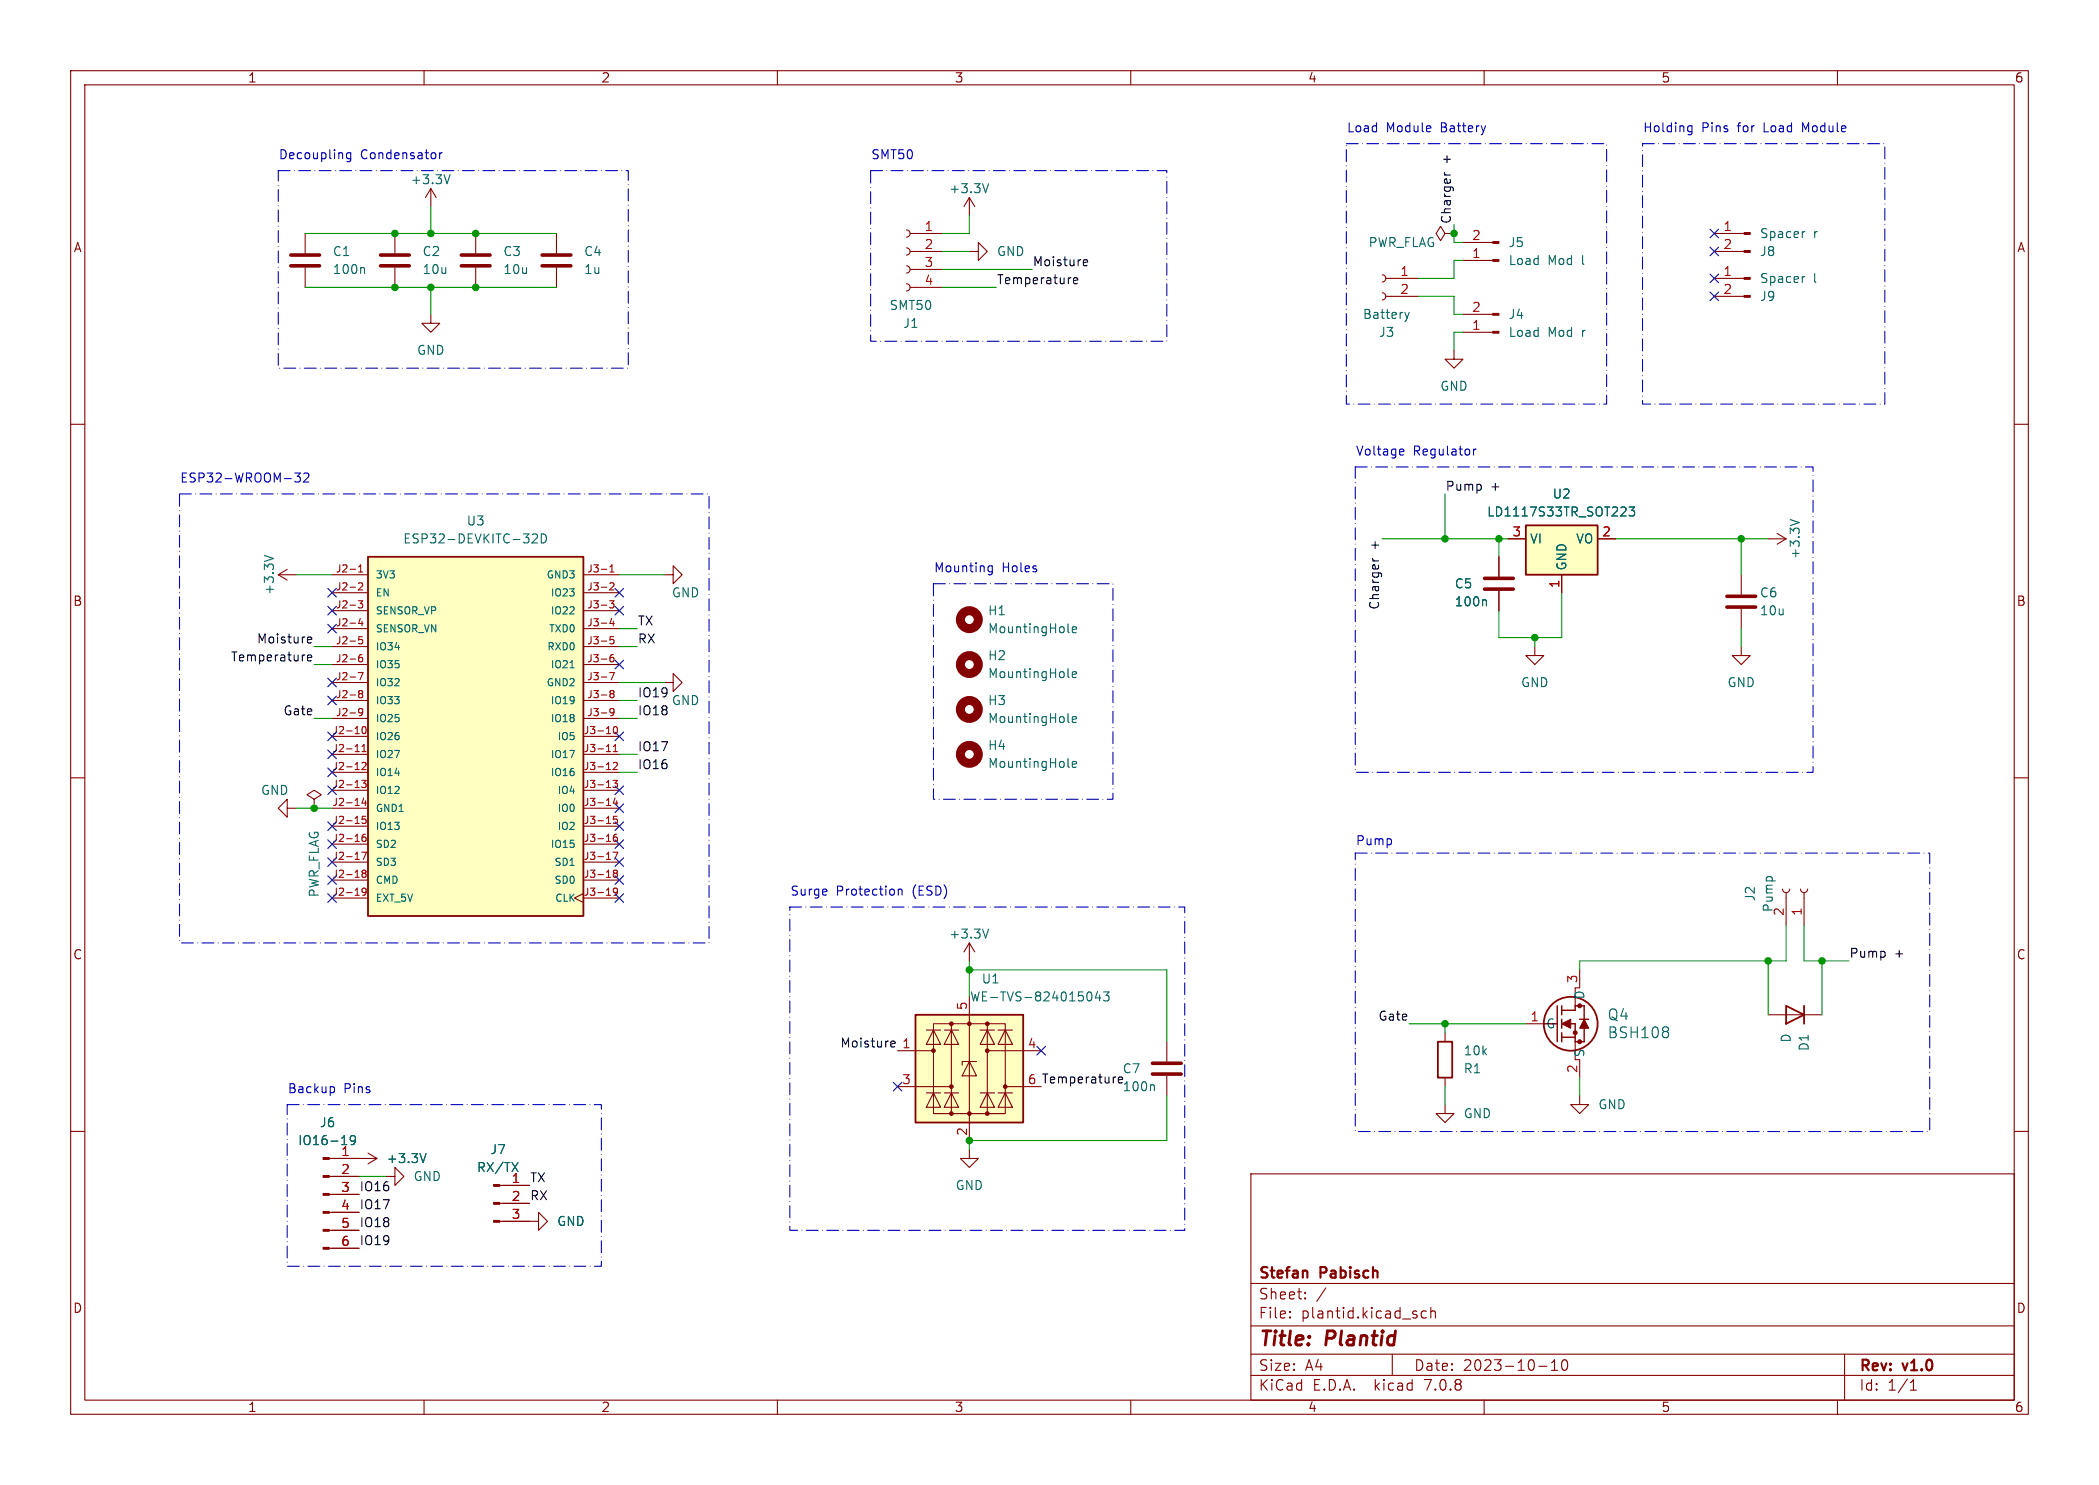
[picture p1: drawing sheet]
<svg xmlns="http://www.w3.org/2000/svg" width="297mm" height="210mm" viewBox="0 0 297 210" stroke-linecap="round" stroke-linejoin="round" font-family="sans-serif">
<g fill="none" stroke="#840000" stroke-width=".15">
<path d="M10 10h277v190h-277zM12 12h273v186h-273zM60 10v2M110 10v2M160 10v2M210 10v2M260 10v2M43.2 33v2.8M43.2 37.8v2.8M55.9 33v2.8M55.9 37.8v2.8M61 26.7l-.8 1.2"/>
<path d="M61 26.7v2.5M61 26.7l.7 1.2M67.3 33v2.8M67.3 37.8v2.8M78.7 33v2.8M78.7 37.8v2.8M128.3 37.6a.51 .51 0 0 1 .5 .5 .51 .51 0 0 1-.5 .5M128.3 35.1a.51 .51 0 0 1 .5 .5 .51 .51 0 0 1-.5 .5M128.3 32.5a.51 .51 0 0 1 .5 .5 .51 .51 0 0 1-.5 .5M128.8 38.1h4.5M128.8 35.6h4.5M128.8 33h4.5"/>
<path d="M137.2 35.6h1.2v-1.3l1.3 1.3-1.3 1.2v-1.2M137.2 27.9l-.8 1.3M137.2 27.9v2.6M137.2 27.9l.7 1.3M195.6 38.9a.51 .51 0 0 1 .5 .5 .51 .51 0 0 1-.5 .5M196.1 39.4h4.6M204.5 33l-.7-1-.6 1 .6 1 .7-1h1.2M205.7 33h.1M207 34.3h4.2M207 36.8h4.2M242.6 39.4h4.2M242.6 35.6h4.2"/>
<path d="M242.6 33h4.2M10 60h2M61 44.5v1.2h1.2l-1.2 1.3-1.3-1.3h1.3M128.3 40.1a.51 .51 0 0 1 .5 .5 .51 .51 0 0 1-.5 .5M128.8 40.6h4.5M195.6 41.4a.51 .51 0 0 1 .5 .5 .51 .51 0 0 1-.5 .5M196.1 41.9h4.6M205.7 49.5v1.3h1.3l-1.3 1.3-1.2-1.3h1.2M207 44.5h4.2M207 47h4.2M242.6 41.9h4.2M285 60h2"/>
<path d="M212.1 78.7v2.8M213.4 76.2h2.5M226.1 76.2h2.5M250.2 76.2h2.5M251.5 75.4l1.2 .8M252.7 76.2l-1.2 .8M39.4 81.3l1.2 .7M39.4 81.3h2.5M40.6 80.5l-1.2 .8M47 81.3h5.1M47 83.8h5.1M47 86.4h5.1"/>
<path d="M47 88.9h5.1M47 91.4h5.1M47 94h5.1M47 96.5h5.1M47 99.1h5.1M82.5 81.3h5.1M82.5 83.8h5.1M82.5 86.4h5.1M82.5 88.9h5.1M82.5 91.4h5.1M82.5 94h5.1M82.5 96.5h5.1"/>
<path d="M82.5 99.1h5.1M94 96.5h1.2v-1.2l1.3 1.2-1.3 1.3v-1.3M94 81.3h1.2v-1.3l1.3 1.3-1.3 1.3v-1.3M212.1 83.6v2.8M217.2 91.4v1.3h1.2l-1.2 1.3-1.3-1.3h1.3M221 81.3v2.5M246.4 91.4v1.3h1.2l-1.2 1.3-1.3-1.3h1.3M246.4 81.3v2.8M246.4 86.1v2.8M10 110h2M40.6 114.3v-1.3l-1.2 1.3 1.2 1.3v-1.3h1.3M44.4 113l1.1-.6-1.1-.6-1 .6 1 .6v1.3"/>
<path d="M44.4 114.3h.1M47 104.1h5.1M47 106.7h5.1M47 109.2h5.1M47 111.8h5.1M47 114.3h5.1M47 116.8h5.1M47 119.4h5.1M47 101.6h5.1M82.5 104.1h5.1M82.5 106.7h5.1M82.5 109.2h5.1"/>
<path d="M82.5 111.8h5.1M82.5 114.3h5.1M82.5 116.8h5.1M82.5 119.4h5.1M82.5 101.6h5.1M285 110h2M47 121.9h5.1M47 124.5h5.1M47 127h5.1M82.5 126.4l-1.2 .6 1.2 .6M82.5 121.9h5.1M82.5 124.5h5.1"/>
<path d="M82.5 127h5.1M137.2 133.4v2.5M137.2 133.4l-.8 1.2M137.2 133.4l.7 1.2M222.9 139.7v2.5M223.5 137.2v2.5M252.2 125.7a.51 .51 0 0 0 .5 .5 .51 .51 0 0 0 .5-.5M252.7 126.2v4.6M254.8 125.7a.51 .51 0 0 0 .5 .5 .51 .51 0 0 0 .5-.5M255.3 126.2v4.6M10 160h2M127 148.6h5.1"/>
<path d="M127 153.7h7.6M131.1 154.6h2M131.1 145.7h2M132.1 154.6l1 2h-2zM132.1 145.7l1 2h-2zM133.6 154.6h2M133.6 145.7h2M134.6 144.8h5.1v12.7h-5.1zM134.6 154.6l1 2h-2zM134.6 145.7l1 2h-2zM134.6 144.8h-2.5v12.7h2.5M137.2 150.1l1 2h-2.1z"/>
<path d="M137.2 141v20.3M138.2 150.1h-2.1v.5M138.7 154.6h2M138.7 145.7h2M139.7 144.8h2.5v12.7h-2.5M139.7 154.6l1 2h-2zM139.7 145.7l1 2h-2zM139.7 148.6h7.6M141.2 154.6h2.1M141.2 145.7h2.1M142.2 154.6l1.1 2h-2.1zM142.2 145.7l1.1 2h-2.1z"/>
<path d="M142.2 153.7h5.1M165.1 147.3v2.8M165.1 152.1v2.8M204.5 156.2v1.3h-1.3l1.3 1.3 1.2-1.3h-1.2M204.5 146.1v1.2M204.5 152.4v1.3M215.9 144.8h2.5M222.9 147.3v2.6M223.5 154.9v1.3h-1.3l1.3 1.3 1.3-1.3h-1.3M223.5 149.9v2.5M250.2 143.5h7.6M285 160h2"/>
<path d="M46.6 163.8h6.7M46.6 176.5h4.2M46.6 174h4.2M46.6 171.5h4.2M46.6 168.9h4.2M46.6 166.4h4.2M52.1 163.1l1.2 .7M53.3 163.8l-1.2 .8M54.6 166.4h1.3v-1.3l1.2 1.3-1.2 1.2v-1.2M70.7 172.7h5.5v-1.2l1.3 1.2-1.3 1.3v-1.3M70.7 170.2h4.2M70.7 167.6h4.2"/>
<path d="M137.2 162.6v1.2h1.2l-1.2 1.3-1.3-1.3h1.3M177 166h108v32h-108zM60 198v2M110 198v2M160 198v2M177 194.5h108M177 191.5h108M177 187.5h108M177 181.5h108M182.5 186.3h.1l-.1 .1M182.5 186.3v.1M182.5 185.5v.1"/>
<path d="M182.5 185.5h.1l-.1 .1M184.7 183.6v.1M184.7 183.6h-.1l.1 .1M184.7 182.8v.1M184.7 182.8h-.1l.1 .1M187.6 182.1l-1.3 2M197 191.5v3M201.8 185.5l-.4-.1-.3 .3v.4l.1 .2 .2 .1 .4-.1M202.5 185.5a.37 .37 0 0 1 .6 .1v.8M202.5 184.9v1.5M210 198v2M217.7 193.2h1.2"/>
<path d="M219.5 193.8h.9M219.5 192.7l.5-.4v1.5M221.2 192.4a.36 .36 0 0 1 .5 .2 .77 .77 0 0 1-.4 1.2 1 1 0 0 1-.1-1.4zM260 198v2M261 191.5v6.5M270.3 196.6h.9M270.3 195.5l.4-.4v1.5"/>
</g>
<path d="M184.9 179.8l.1 .9" fill="none" stroke="#840000" stroke-width=".3"/>
<g fill="none" stroke="#840000" stroke-width="1.3">
<circle cx="137.2" cy="87.6" r="1.27"/>
<circle cx="137.2" cy="94" r="1.27"/>
<circle cx="137.2" cy="106.7" r="1.27"/>
<circle cx="137.2" cy="100.3" r="1.27"/>
</g>
<g fill="none" stroke="#006464" stroke-width=".15">
<path d="M51.4 37.8l.2 .2v.7M63.7 24.7l-.4 1.3M139.9 26l-.4 1.2M255.4 39.1l-.3 .1M255.4 32.8h-.3M198.8 44.2l.3 .8M199.1 45l-.2 .4M199.4 44.2l-.3 .8M37.4 78.6l1.3 .4M75.3 75.6l.2-.1h.3l.2 .1v.3v.2l-.7 .7h.7M76.6 75.5a.64 .64 0 0 1 .7 .6 .64 .64 0 0 1-.7 .7zM230.5 71.7h.8l-.4 .5 .3 .1v.5l-.2 .2h-.3l-.2-.2"/>
<path d="M253.3 73.5l1.3 .4M80.7 94.4h.5M151.1 89.3l.2 .2M151.1 95.6l.2 .2M151.7 89.1l.6-.2v-.2l-.4-.1-.2 .2 .1 .6h.5M151.7 95.4l.6-.1v-.3h-.4l-.2 .2 .1 .6h.5M210.1 84.8l.2 .2v.7M151.1 108.3l.2 .2M151.1 102l.2 .2M151.7 101.8l.6-.2v-.2l-.4-.1-.2 .2 .1 .6h.5M151.7 108.1l.6-.1v-.3h-.4l-.2 .2 .1 .6h.5M139.9 131.4l-.4 1.3"/>
<path d="M154 140.3h.1a.69 .69 0 0 1 .3 1.1l-.2 .1h-.2M155.3 140.2l-.3 .9h.8M155.6 140.7v.8M156.1 140.3h.8l-.4 .5 .4 .1v.5l-.2 .1h-.4l-.2-.1M163.2 153.4l.1 .2v.6M235.8 145.2l.2 .1a.32 .32 0 0 1 .1 .3 .32 .32 0 0 1-.3 .3l.3 .3-.1 .4-.2 .1M50.3 161.1l-.3 .3-.3-.1-.1-.2v-.3l.1-.1 .3-.1 .2 .1a.84 .84 0 0 1-.3 1.2h-.2M60.3 163.1l-.4 1.3M72.5 164.4l.8 1.3M73.3 164.4l-.8 1.3"/>
</g>
<g fill="none" stroke="#840000" stroke-width=".51">
<path d="M41.1 36.1h4.1M41.1 37.6h4.1M53.8 36.1h4.1M53.8 37.6h4.1M65.3 36.1h4M65.3 37.6h4M76.7 36.1h4.1M76.7 37.6h4.1M210.1 83.3h4M210.1 81.8h4M244.3 85.9h4.1M244.3 84.3h4.1"/>
<path d="M163.1 151.9h4M163.1 150.4h4"/>
</g>
<g fill="#840000" stroke="#840000" stroke-width=".15">
<path d="M246.8 41.8h.8v.2h-.8z"/>
<path d="M246.8 39.2h.8v.3h-.8z"/>
<path d="M246.8 35.4h.8v.3h-.8z"/>
<path d="M246.8 32.9h.8v.2h-.8z"/>
<path d="M211.2 34.2h.9v.2h-.9z"/>
<path d="M211.2 36.7h.9v.3h-.9z"/>
<path d="M211.2 44.3h.9v.3h-.9z"/>
<path d="M211.2 46.9h.9v.2h-.9z"/>
<path d="M45.7 176.4h.9v.3h-.9z"/>
<path d="M45.7 173.9h.9v.2h-.9z"/>
<path d="M45.7 171.3h.9v.3h-.9z"/>
<path d="M45.7 168.8h.9v.2h-.9z"/>
<path d="M45.7 166.2h.9v.3h-.9z"/>
<path d="M45.7 163.7h.9v.3h-.9z"/>
<path d="M69.8 172.6h.9v.2h-.9z"/>
<path d="M69.8 170.1h.9v.2h-.9z"/>
<path d="M69.8 167.5h.9v.3h-.9z"/>
<path d="M221 144.8l1.2-.7v1.3z"/>
<path d="M224.2 144.1l.6 1.3h-1.3z"/>
<circle cx="132.1" cy="148.6" r=".25"/>
<circle cx="134.6" cy="157.5" r=".25"/>
<circle cx="134.6" cy="153.7" r=".25"/>
<circle cx="134.6" cy="144.8" r=".25"/>
<circle cx="137.2" cy="157.5" r=".25"/>
<circle cx="137.2" cy="144.8" r=".25"/>
<circle cx="139.7" cy="157.5" r=".25"/>
<circle cx="139.7" cy="148.6" r=".25"/>
<circle cx="139.7" cy="144.8" r=".25"/>
<circle cx="142.2" cy="153.7" r=".25"/>
</g>
<g fill="none" stroke="#840000" stroke-width=".25">
<path d="M52.1 78.7h30.4v50.8h-30.4zM215.9 74.3h10.2v7h-10.2zM129.5 143.5h15.3v15.3h-15.3zM203.5 147.3h2v5.1h-2zM252.7 142.2l2.6 1.3-2.6 1.3zM255.3 142.2v2.6"/>
<circle cx="222.2" cy="144.8" r="3.8"/>
</g>
<g fill="#ffffc2" stroke="#ffffc2" stroke-width=".14">
<path d="M215.9 74.3h10.2v7h-10.2z"/>
<path d="M52.1 78.7h30.4v50.8h-30.4z"/>
<path d="M129.5 143.5h15.3v15.3h-15.3z"/>
</g>
<g fill="none" stroke="#a90000" stroke-width=".15">
<path d="M50.7 85h.6l-.3 .3 .3 .1v.5l-.2 .1-.4-.1M50.7 95.1h.7l-.5 1M50.7 80.9h.6M50.7 80.2l.3-.3v1M50.7 82.5l.4-.1 .2 .3-.6 .7h.6M50.9 98.1l-.2-.2 .2-.2h.3l.1 .2-.2 .2M50.9 98.1l-.2 .2 .1 .3 .1 .1 .3-.1 .1-.1v-.3l-.2-.1M50.9 98.1h.2M51 87.4l-.3 .8h.7M51.2 87.8v.7M51.2 92.6h-.3a.68 .68 0 0 0 0 1l.4-.1v-.3l-.2-.2h-.3l-.1 .2M51.3 90h-.5l-.1 .5 .2-.1 .3 .1 .1 .1v.4l-.2 .1-.4-.1"/>
<path d="M86.3 85h.6l-.4 .3 .3 .1v.5l-.1 .1-.4-.1M86.3 95.1h.6l-.4 1M86.3 80.9h.6M86.3 82.5l.4-.1 .2 .3-.6 .7h.6M86.3 80.2l.3-.3v1M86.5 98.1l-.2-.2 .2-.2h.3l.1 .2-.2 .2M86.5 98.1h.2M86.5 98.1l-.2 .2v.3l.2 .1 .3-.1 .1-.1-.1-.3-.1-.1M86.5 87.4l-.2 .8h.6M86.8 92.6h-.3a.68 .68 0 0 0 0 1l.3-.1 .1-.3-.2-.2h-.3l-.1 .2M86.8 87.8v.7M86.8 90h-.5v.5l.1-.1 .4 .1 .1 .1-.1 .4-.1 .1-.4-.1"/>
<path d="M50.3 106.3h.5M51.2 110.4h.6l-.3 .3 .3 .1v.5l-.2 .1-.4-.1M51.2 107.9l.4-.1 .2 .3-.6 .7h.6M51.2 106.3h.6M51.2 105.6l.3-.3v1M51.3 102.8l.2-.1a.54 .54 0 0 1 .3 .5 .54 .54 0 0 1-.3 .6l-.2-.1-.1-.3zM51.3 100.6l-.2 .2h-.3l-.1-.2 .1-.4h.3l.2 .1a.67 .67 0 0 1-.3 .9h-.2M51.5 112.8l-.3 .8h.7M51.7 118h-.3a.68 .68 0 0 0 0 1l.4-.1v-.3l-.2-.2h-.3l-.1 .2M51.7 113.2v.7M51.8 115.4h-.5l-.1 .5 .2-.1 .3 .1 .1 .1v.4l-.2 .1-.4-.1M85.8 106.3h.6"/>
<path d="M86.7 110.4h.7l-.4 .3 .3 .1v.5l-.1 .1-.5-.1M86.8 106.3h.6M86.8 107.9l.4-.1 .2 .3-.7 .7h.7M86.8 105.6l.3-.3v1M86.9 102.8l.1-.1a.54 .54 0 0 1 .4 .5 .54 .54 0 0 1-.4 .6l-.1-.1-.1-.3zM86.9 100.6l-.2 .2h-.3l-.1-.2 .1-.4h.3l.1 .1a.67 .67 0 0 1-.2 .9h-.2M87 112.8l-.2 .8h.6M87.3 118h-.3a.68 .68 0 0 0 0 1l.3-.1 .1-.3-.2-.2h-.3l-.1 .2M87.3 113.2v.7M87.3 115.4h-.5v.5l.1-.1 .4 .1 .1 .1-.1 .4-.1 .1-.4-.1M51.2 120.5h.7l-.5 1M51.4 123.5l-.2-.2 .2-.2h.3l.1 .2-.2 .2"/>
<path d="M51.4 123.5l-.2 .2 .1 .3 .1 .1 .3-.1 .1-.1v-.3l-.2-.1M51.4 123.5h.2M51.8 126l-.2 .2h-.3l-.1-.2 .1-.4h.3l.2 .1a.67 .67 0 0 1-.3 .9h-.2M86.7 120.5h.7l-.4 1M87 123.5l-.2-.2 .2-.2h.3l.1 .2-.2 .2M87 123.5h.2M87 123.5l-.2 .2v.3l.2 .1 .3-.1 .1-.1-.1-.3-.1-.1M87.4 126l-.2 .2h-.3l-.1-.2 .1-.4h.3l.1 .1a.67 .67 0 0 1-.2 .9h-.2"/>
</g>
<path d="M220.3 142.2v5.1M221 142.2v1.3M221 144.1v1.3M221 146.1v1.2M221 146.7h1.9M221 142.9h1.9v-.7h1.3v1.9M222.2 144.8h.7v2.5h1.3v-1.9M223.5 144.1h1.3" fill="none" stroke="#840000" stroke-width=".2"/>
<g fill="#840000" stroke="#840000" stroke-width=".14">
<circle cx="222.9" cy="146.1" r=".28"/>
<circle cx="223.5" cy="147.3" r=".28"/>
<circle cx="223.5" cy="142.2" r=".28"/>
</g>
<path d="M151.9 39.7l.6-.1-.1-.3h-.3l-.2 .2 .1 .6h.4M153.3 37.5h.5M153.3 36.8l.4-.1 .1 .1 .1 .2-.6 .2M204.4 24.4v.2l.2 .2M194.2 79l.1 .2 .2 .1M43.5 93l.6-.1-.1-.2-.3-.1-.2 .2 .1 .6h.4M43.6 90.1h.3h.1l.1 .3-.6 .1M43.6 90.9h.4M126.1 148h.5M126.1 147.3l.4-.1 .1 .1 .1 .2-.6 .2M158.2 152.5v.5l.2 .2M158.9 152.6l-.7 .1" fill="none" stroke="#0f0f0f" stroke-width=".15"/>
<g fill="none" stroke="#0000c2" stroke-width=".15">
<path d="M210.2 17.8l-.3 .8M238.9 18.6h.5M238.9 17.9h.5M239.4 17.8v1l-.2 .3-.3-.1M49.6 21.6v1l-.2 .3-.3-.1M49.6 21.7l-.3-.1-.3 .2v.4l.1 .2h.5M62.2 21.6v.8M62.6 21.6l-.3 .1-.1 .1M41.7 66.9h.8l-.4 .5 .3 .1v.5l-.1 .2h-.4l-.2-.2M43 67l.2-.1h.3l.1 .1 .1 .3-.1 .1-.7 .8h.8M198.2 63.5l.4 .1v.2l-.6 .1M198.6 64.3l-.4 .1"/>
<path d="M208.5 63.5v.9M208.9 63.5l-.3 .1-.1 .2M139.9 80.7l.1 .2 .4-.1M140.4 80v1l-.2 .3-.3-.1M140.4 80.1l-.4-.1-.1 .1M127.1 125.7v.9M127.1 125.9l.2-.2 .3 .1v.8M46.8 153.7h.4l.1 .2v.5l-.5 .1"/>
</g>
<path d="M39.4 24.1h49.5v28h-49.5v-28M123.2 24.1h41.9v24.2h-41.9v-24.2M190.5 20.3h36.8v36.9h-36.8v-36.9M232.4 20.3h34.3v36.9h-34.3v-36.9M25.4 69.9h74.9v63.5h-74.9v-63.5M191.8 66h64.7v43.2h-64.7v-43.2M132.1 82.6h25.4v30.4h-25.4v-30.4M111.8 128.3h55.8v45.7h-55.8v-45.7M191.8 120.7h81.2v39.3h-81.2v-39.3M40.6 156.2h44.5v22.9h-44.5v-22.9" fill="none" stroke="#0000c2" stroke-width=".15" stroke-dasharray="1.7 .6 0 .6"/>
<g fill="none" stroke="#009600" stroke-width=".15">
<path d="M43.2 33h35.5M61 29.2v3.8M133.3 35.6h3.9M133.3 38.1h12.7M137.2 30.5v2.5h-3.9M205.7 31.8v2.5h1.3M207 36.8h-1.3v2.6h-5M43.2 40.6h35.5M61 40.6v3.9M133.3 40.6h7.7M200.7 41.9h5v2.6h1.3M207 47h-1.3v2.5"/>
<path d="M195.6 76.2h17.8M204.5 69.9v6.3M212.1 76.2v2.5M228.6 76.2h21.6M246.4 76.2v5.1M41.9 81.3h5.1M44.4 94h2.6M44.4 91.4h2.6M87.6 99.1h2.6M87.6 96.5h6.4M87.6 81.3h6.4M87.6 91.4h2.6"/>
<path d="M87.6 88.9h2.6M217.2 90.2v1.2M221 83.8v6.4h-8.9v-3.8M246.4 88.9v2.5M41.9 114.3h5.1M44.4 101.6h2.6M87.6 101.6h2.6M87.6 106.7h2.6M87.6 109.2h2.6M137.2 135.9v5.1M137.2 137.2h27.9v10.1M250.2 135.9v7.6"/>
<path d="M252.7 130.8v5.1h-29.2v1.3M255.3 130.8v5.1h6.3M257.8 135.9v7.6M165.1 154.9v6.4h-27.9v1.3M199.4 144.8h16.5M204.5 144.8v1.3M204.5 153.7v2.5M223.5 152.4v2.5M50.8 166.4h3.8"/>
</g>
<g fill="none" stroke="#000084" stroke-width=".15">
<path d="M242 32.4l1.2 1.2M242 35l1.2 1.2M242 38.8l1.2 1.2M243.2 32.4l-1.2 1.2M243.2 35l-1.2 1.2M243.2 38.8l-1.2 1.2M242 41.3l1.2 1.2M243.2 41.3l-1.2 1.2M46.4 95.9l1.2 1.2M46.4 98.5l1.2 1.2M46.4 88.3l1.2 1.2M46.4 83.2l1.2 1.2"/>
<path d="M46.4 85.8l1.2 1.2M47.6 95.9l-1.2 1.2M47.6 98.5l-1.2 1.2M47.6 88.3l-1.2 1.2M47.6 83.2l-1.2 1.2M47.6 85.8l-1.2 1.2M87 93.4l1.2 1.2M87 85.8l1.2 1.2M87 83.2l1.2 1.2M88.2 83.2l-1.2 1.2M88.2 93.4l-1.2 1.2M88.2 85.8l-1.2 1.2"/>
<path d="M46.4 103.5l1.2 1.2M46.4 118.8l1.2 1.2M46.4 106.1l1.2 1.2M46.4 108.6l1.2 1.2M46.4 111.2l1.2 1.2M46.4 116.2l1.2 1.2M47.6 103.5l-1.2 1.2M47.6 118.8l-1.2 1.2M47.6 106.1l-1.2 1.2M47.6 108.6l-1.2 1.2M47.6 111.2l-1.2 1.2M47.6 116.2l-1.2 1.2"/>
<path d="M87 118.8l1.2 1.2M87 113.7l1.2 1.2M87 111.2l1.2 1.2M87 116.2l1.2 1.2M87 103.5l1.2 1.2M88.2 118.8l-1.2 1.2M88.2 113.7l-1.2 1.2M88.2 111.2l-1.2 1.2M88.2 116.2l-1.2 1.2M88.2 103.5l-1.2 1.2M46.4 123.9l1.2 1.2M46.4 121.3l1.2 1.2"/>
<path d="M46.4 126.4l1.2 1.2M47.6 123.9l-1.2 1.2M47.6 121.3l-1.2 1.2M47.6 126.4l-1.2 1.2M87 123.9l1.2 1.2M87 126.4l1.2 1.2M87 121.3l1.2 1.2M88.2 123.9l-1.2 1.2M88.2 126.4l-1.2 1.2M88.2 121.3l-1.2 1.2M126.4 153.1l1.2 1.2M127.6 153.1l-1.2 1.2"/>
<path d="M146.7 148l1.2 1.2M147.9 148l-1.2 1.2"/>
</g>
<g fill="#009600" stroke="#009600" stroke-width=".15">
<circle cx="205.7" cy="33" r=".46"/>
<circle cx="257.8" cy="135.9" r=".46"/>
<circle cx="246.4" cy="76.2" r=".46"/>
<circle cx="204.5" cy="144.8" r=".46"/>
<circle cx="250.2" cy="135.9" r=".46"/>
<circle cx="204.5" cy="76.2" r=".46"/>
<circle cx="212.1" cy="76.2" r=".46"/>
<circle cx="217.2" cy="90.2" r=".46"/>
<circle cx="44.4" cy="114.3" r=".46"/>
<circle cx="137.2" cy="161.3" r=".46"/>
<circle cx="137.2" cy="137.2" r=".46"/>
<circle cx="61" cy="40.6" r=".46"/>
<circle cx="55.9" cy="33" r=".46"/>
<circle cx="55.9" cy="40.6" r=".46"/>
<circle cx="61" cy="33" r=".46"/>
<circle cx="67.3" cy="33" r=".46"/>
<circle cx="67.3" cy="40.6" r=".46"/>
</g>
<g font-size="2.8" fill="#840000">
<text x="178" y="190.9">Title:</text>
<text x="187.7" y="190.9">Plantid</text>
</g>
<g font-size="2.1" fill="#006464">
<text x="227.4" y="144.5">Q4</text>
<text x="227.4" y="147">BSH108</text>
</g>
<g font-size="2.1" fill="#840000">
<text x="178" y="184">Sheet:</text>
<text x="178" y="181.2">Stefan</text>
<text x="186.9" y="181.2">Pabisch</text>
<text x="178" y="186.7">File:</text>
<text x="184.1" y="186.7">plantid.kicad_sch</text>
<text x="178" y="196.9">KiCad</text>
<text x="178" y="194.1">Size:</text>
<text x="184.7" y="194.1">A4</text>
<text x="185.7" y="196.9">E.D.A.</text>
<text x="194.6" y="196.9">kicad</text>
<text x="200" y="194.1">Date:</text>
<text x="201.8" y="196.9">7.0.8</text>
<text x="207" y="194.1">2023-10-10</text>
<text x="263" y="194.3">Rev:</text>
<text x="263" y="196.9">Id:</text>
<text x="267.1" y="196.9">1/1</text>
<text x="269.4" y="194.3">v1.0</text>
</g>
<g font-size="1.8" fill="#840000">
<text x="35" y="11.9">1</text>
<text x="85" y="11.9">2</text>
<text x="135" y="11.9">3</text>
<text x="185" y="11.9">4</text>
<text x="235" y="11.9">5</text>
<text x="285" y="11.9">6</text>
<text x="10.3" y="35.9">A</text>
<text x="285.3" y="35.9">A</text>
<text x="10.3" y="85.9">B</text>
<text x="285.3" y="85.9">B</text>
<text x="10.3" y="135.9">C</text>
<text x="285.3" y="135.9">C</text>
<text x="10.3" y="185.9">D</text>
<text x="285.3" y="185.9">D</text>
<text x="35" y="199.9">1</text>
<text x="85" y="199.9">2</text>
<text x="135" y="199.9">3</text>
<text x="185" y="199.9">4</text>
<text x="235" y="199.9">5</text>
<text x="285" y="199.9">6</text>
</g>
<g font-size="1.8" fill="#0000c2">
<text x="39.4" y="22.6">Decoupling</text>
<text x="51" y="22.6">Condensator</text>
<text x="123.2" y="22.6">SMT50</text>
<text x="190.5" y="18.8">Load</text>
<text x="196.1" y="18.8">Module</text>
<text x="204" y="18.8">Battery</text>
<text x="232.4" y="18.8">Holding</text>
<text x="240.8" y="18.8">Pins</text>
<text x="246" y="18.8">for</text>
<text x="249.8" y="18.8">Load</text>
<text x="255.5" y="18.8">Module</text>
<text x="191.8" y="64.5">Voltage</text>
<text x="200" y="64.5">Regulator</text>
<text x="25.4" y="68.3">ESP32-WROOM-32</text>
<text x="132.1" y="81">Mounting</text>
<text x="141.8" y="81">Holes</text>
<text x="191.8" y="119.6">Pump</text>
<text x="111.8" y="126.8">Surge</text>
<text x="118.3" y="126.8">Protection</text>
<text x="129.2" y="126.8">(ESD)</text>
<text x="40.6" y="154.7">Backup</text>
<text x="48.6" y="154.7">Pins</text>
</g>
<g font-size="1.8" fill="#0f0f0f">
<text x="205.4" y="23.2" transform="rotate(-90 205.4 23.2)">+</text>
<text x="205.4" y="31.8" transform="rotate(-90 205.4 31.8)">Charger</text>
<text x="141" y="40.3">Temperature</text>
<text x="146" y="37.8">Moisture</text>
<text x="204.5" y="69.5">Pump</text>
<text x="210.9" y="69.5">+</text>
<text x="195.2" y="77.8" transform="rotate(-90 195.2 77.8)">+</text>
<text x="90.2" y="88.6">TX</text>
<text x="195.2" y="86.3" transform="rotate(-90 195.2 86.3)">Charger</text>
<text x="32.6" y="93.6">Temperature</text>
<text x="36.3" y="91.1">Moisture</text>
<text x="90.2" y="91.1">RX</text>
<text x="40" y="101.3">Gate</text>
<text x="90.2" y="101.3">IO18</text>
<text x="90.2" y="98.7">IO19</text>
<text x="90.2" y="106.3">IO17</text>
<text x="90.2" y="108.9">IO16</text>
<text x="261.6" y="135.5">Pump</text>
<text x="268.1" y="135.5">+</text>
<text x="118.8" y="148.2">Moisture</text>
<text x="195" y="144.4">Gate</text>
<text x="145.3" y="153.4">6 Temperature</text>
<text x="158.8" y="152">C7</text>
<text x="158.8" y="154.5">100n</text>
<text x="74.9" y="167.3">TX</text>
<text x="50.8" y="171.1">IO17</text>
<text x="50.8" y="168.6">IO16</text>
<text x="50.8" y="173.6">IO18</text>
<text x="74.9" y="169.8">RX</text>
<text x="50.8" y="176.2">IO19</text>
</g>
<g font-size="1.8" fill="#006464">
<text x="58" y="26.3">+3.3V</text>
<text x="134.2" y="27.5">+3.3V</text>
<text x="193.6" y="35.2">PWR_FLAG</text>
<text x="213.4" y="35.2">J5</text>
<text x="248.9" y="33.9">Spacer</text>
<text x="256.6" y="33.9">r</text>
<text x="47" y="36.4">C1</text>
<text x="47" y="39">100n</text>
<text x="59.7" y="36.4">C2</text>
<text x="59.7" y="39">10u</text>
<text x="71.1" y="36.4">C3</text>
<text x="71.1" y="39">10u</text>
<text x="82.6" y="36.4">C4</text>
<text x="82.6" y="39">1u</text>
<text x="141" y="36.4">GND</text>
<text x="213.4" y="37.7">Load</text>
<text x="219" y="37.7">Mod</text>
<text x="223.9" y="37.7">l</text>
<text x="248.9" y="40.2">Spacer</text>
<text x="248.9" y="36.4">J8</text>
<text x="256.6" y="40.2">l</text>
<text x="125.8" y="44">SMT50</text>
<text x="127.7" y="46.6">J1</text>
<text x="192.8" y="45.3">Battery</text>
<text x="195" y="47.9">J3</text>
<text x="213.4" y="45.3">J4</text>
<text x="213.4" y="47.9">Load</text>
<text x="219" y="47.9">Mod</text>
<text x="223.9" y="47.9">r</text>
<text x="248.9" y="42.8">J9</text>
<text x="58.9" y="50.4">GND</text>
<text x="203.7" y="55.5">GND</text>
<text x="219.6" y="70.7">U2</text>
<text x="57" y="77.1">ESP32-DEVKITC-32D</text>
<text x="65.9" y="74.5">U3</text>
<text x="210.3" y="73.3">LD1117S33TR_SOT223</text>
<text x="216.4" y="77.1">VI</text>
<text x="222.9" y="77.1">VO</text>
<text x="205.7" y="83.4">C5</text>
<text x="221.8" y="80.8" transform="rotate(-90 221.8 80.8)">GND</text>
<text x="254.9" y="79.1" transform="rotate(-90 254.9 79.1)">+3.3V</text>
<text x="39" y="84.2" transform="rotate(-90 39 84.2)">+3.3V</text>
<text x="95" y="84.7">GND</text>
<text x="139.7" y="87.2">H1</text>
<text x="139.7" y="89.8">MountingHole</text>
<text x="205.7" y="86">100n</text>
<text x="248.9" y="84.7">C6</text>
<text x="248.9" y="87.2">10u</text>
<text x="139.7" y="93.6">H2</text>
<text x="95" y="99.9">GND</text>
<text x="139.7" y="96.1">MountingHole</text>
<text x="139.7" y="99.9">H3</text>
<text x="215.1" y="97.4">GND</text>
<text x="244.3" y="97.4">GND</text>
<text x="139.7" y="106.3">H4</text>
<text x="139.7" y="102.5">MountingHole</text>
<text x="36.8" y="112.6">GND</text>
<text x="139.7" y="108.8">MountingHole</text>
<text x="45.3" y="127" transform="rotate(-90 45.3 127)">PWR_FLAG</text>
<text x="248.5" y="127.6" transform="rotate(-90 248.5 127.6)">J2</text>
<text x="251.1" y="129.1" transform="rotate(-90 251.1 129.1)">Pump</text>
<text x="134.2" y="132.9">+3.3V</text>
<text x="137.2" y="141.8">WE-TVS-824015043</text>
<text x="138.8" y="139.3">U1</text>
<text x="224.4" y="141.4" transform="rotate(-90 224.4 141.4)">D</text>
<text x="207" y="149.5">10k</text>
<text x="218.7" y="145.6">G</text>
<text x="224.4" y="149.6" transform="rotate(-90 224.4 149.6)">S</text>
<text x="253.6" y="147.5" transform="rotate(-90 253.6 147.5)">D</text>
<text x="256.1" y="148.7" transform="rotate(-90 256.1 148.7)">D1</text>
<text x="207" y="152">R1</text>
<text x="45.2" y="159.6">J6</text>
<text x="207" y="158.3">GND</text>
<text x="226.1" y="157.1">GND</text>
<text x="42.1" y="162.2">IO16-19</text>
<text x="54.6" y="164.7">+3.3V</text>
<text x="58.4" y="167.2">GND</text>
<text x="67.4" y="166">RX/TX</text>
<text x="69.3" y="163.4">J7</text>
<text x="78.7" y="173.6">GND</text>
<text x="135.1" y="168.5">GND</text>
</g>
<g font-size="1.8" fill="#a90000">
<text x="130.7" y="32.8">1</text>
<text x="130.7" y="35.3">2</text>
<text x="208.2" y="34">2</text>
<text x="243.8" y="32.8">1</text>
<text x="243.8" y="35.3">2</text>
<text x="130.7" y="37.8">3</text>
<text x="130.7" y="40.4">4</text>
<text x="198" y="39.1">1</text>
<text x="198" y="41.7">2</text>
<text x="208.2" y="36.6">1</text>
<text x="243.8" y="39.1">1</text>
<text x="243.8" y="41.7">2</text>
<text x="208.2" y="46.7">1</text>
<text x="208.2" y="44.2">2</text>
<text x="213.9" y="75.9">3</text>
<text x="226.6" y="75.9">2</text>
<text x="220.7" y="83.3" transform="rotate(-90 220.7 83.3)">1</text>
<text x="252.5" y="129.6" transform="rotate(-90 252.5 129.6)">2</text>
<text x="255" y="129.6" transform="rotate(-90 255 129.6)">1</text>
<text x="136.9" y="142.9" transform="rotate(-90 136.9 142.9)">5</text>
<text x="223.3" y="139.1" transform="rotate(-90 223.3 139.1)">3</text>
<text x="127.6" y="148.3">1</text>
<text x="145.3" y="148.3">4</text>
<text x="216.5" y="144.5">1</text>
<text x="127.6" y="153.4">3</text>
<text x="223.3" y="151.8" transform="rotate(-90 223.3 151.8)">2</text>
<text x="136.9" y="160.7" transform="rotate(-90 136.9 160.7)">2</text>
<text x="48.2" y="163.6">1</text>
<text x="48.2" y="166.1">2</text>
<text x="72.3" y="167.4">1</text>
<text x="48.2" y="168.7">3</text>
<text x="48.2" y="171.2">4</text>
<text x="48.2" y="173.7">5</text>
<text x="72.3" y="169.9">2</text>
<text x="72.3" y="172.5">3</text>
<text x="48.2" y="176.3">6</text>
</g>
<g font-size="1.4" fill="#a90000">
<text x="47.4" y="81">J2-1</text>
<text x="47.4" y="83.6">J2-2</text>
<text x="83" y="81">J3-1</text>
<text x="83" y="83.6">J3-2</text>
<text x="47.4" y="86.1">J2-3</text>
<text x="47.4" y="88.6">J2-4</text>
<text x="83" y="86.1">J3-3</text>
<text x="83" y="88.6">J3-4</text>
<text x="47.4" y="91.2">J2-5</text>
<text x="47.4" y="93.7">J2-6</text>
<text x="83" y="91.2">J3-5</text>
<text x="83" y="93.7">J3-6</text>
<text x="47.4" y="96.3">J2-7</text>
<text x="47.4" y="98.8">J2-8</text>
<text x="47.4" y="101.3">J2-9</text>
<text x="83" y="96.3">J3-7</text>
<text x="83" y="98.8">J3-8</text>
<text x="83" y="101.3">J3-9</text>
<text x="46.9" y="103.9">J2-10</text>
<text x="46.9" y="106.4">J2-11</text>
<text x="82.5" y="103.9">J3-10</text>
<text x="82.5" y="106.4">J3-11</text>
<text x="46.9" y="109">J2-12</text>
<text x="46.9" y="111.5">J2-13</text>
<text x="82.5" y="109">J3-12</text>
<text x="82.5" y="111.5">J3-13</text>
<text x="46.9" y="114">J2-14</text>
<text x="46.9" y="116.6">J2-15</text>
<text x="46.9" y="119.1">J2-16</text>
<text x="82.5" y="114">J3-14</text>
<text x="82.5" y="116.6">J3-15</text>
<text x="82.5" y="119.1">J3-16</text>
<text x="46.9" y="121.7">J2-17</text>
<text x="46.9" y="124.2">J2-18</text>
<text x="82.5" y="121.7">J3-17</text>
<text x="82.5" y="124.2">J3-18</text>
<text x="46.9" y="126.7">J2-19</text>
<text x="82.5" y="126.7">J3-19</text>
</g>
<g font-size="1.4" fill="#006464">
<text x="53.1" y="82">3V3</text>
<text x="77.2" y="82">GND3</text>
<text x="53.1" y="84.6">EN</text>
<text x="53.1" y="87.1">SENSOR_VP</text>
<text x="53.1" y="89.6">SENSOR_VN</text>
<text x="77.6" y="89.6">TXD0</text>
<text x="77.8" y="84.6">IO23</text>
<text x="77.8" y="87.1">IO22</text>
<text x="53.1" y="92.2">IO34</text>
<text x="53.1" y="94.7">IO35</text>
<text x="77.3" y="92.2">RXD0</text>
<text x="77.8" y="94.7">IO21</text>
<text x="53.1" y="97.3">IO32</text>
<text x="53.1" y="99.8">IO33</text>
<text x="77.2" y="97.3">GND2</text>
<text x="77.8" y="99.8">IO19</text>
<text x="53.1" y="104.9">IO26</text>
<text x="53.1" y="107.4">IO27</text>
<text x="53.1" y="102.3">IO25</text>
<text x="77.8" y="107.4">IO17</text>
<text x="77.8" y="102.3">IO18</text>
<text x="78.8" y="104.9">IO5</text>
<text x="53.1" y="110">IO14</text>
<text x="53.1" y="112.5">IO12</text>
<text x="77.8" y="110">IO16</text>
<text x="78.8" y="112.5">IO4</text>
<text x="53.1" y="115">GND1</text>
<text x="53.1" y="117.6">IO13</text>
<text x="78.8" y="115">IO0</text>
<text x="78.8" y="117.6">IO2</text>
<text x="53.1" y="120.1">SD2</text>
<text x="53.1" y="122.7">SD3</text>
<text x="53.1" y="125.2">CMD</text>
<text x="77.8" y="120.1">IO15</text>
<text x="78.3" y="122.7">SD1</text>
<text x="78.3" y="125.2">SD0</text>
<text x="53.1" y="127.7">EXT_5V</text>
<text x="78.4" y="127.7">CLK</text>
</g>
</svg>
